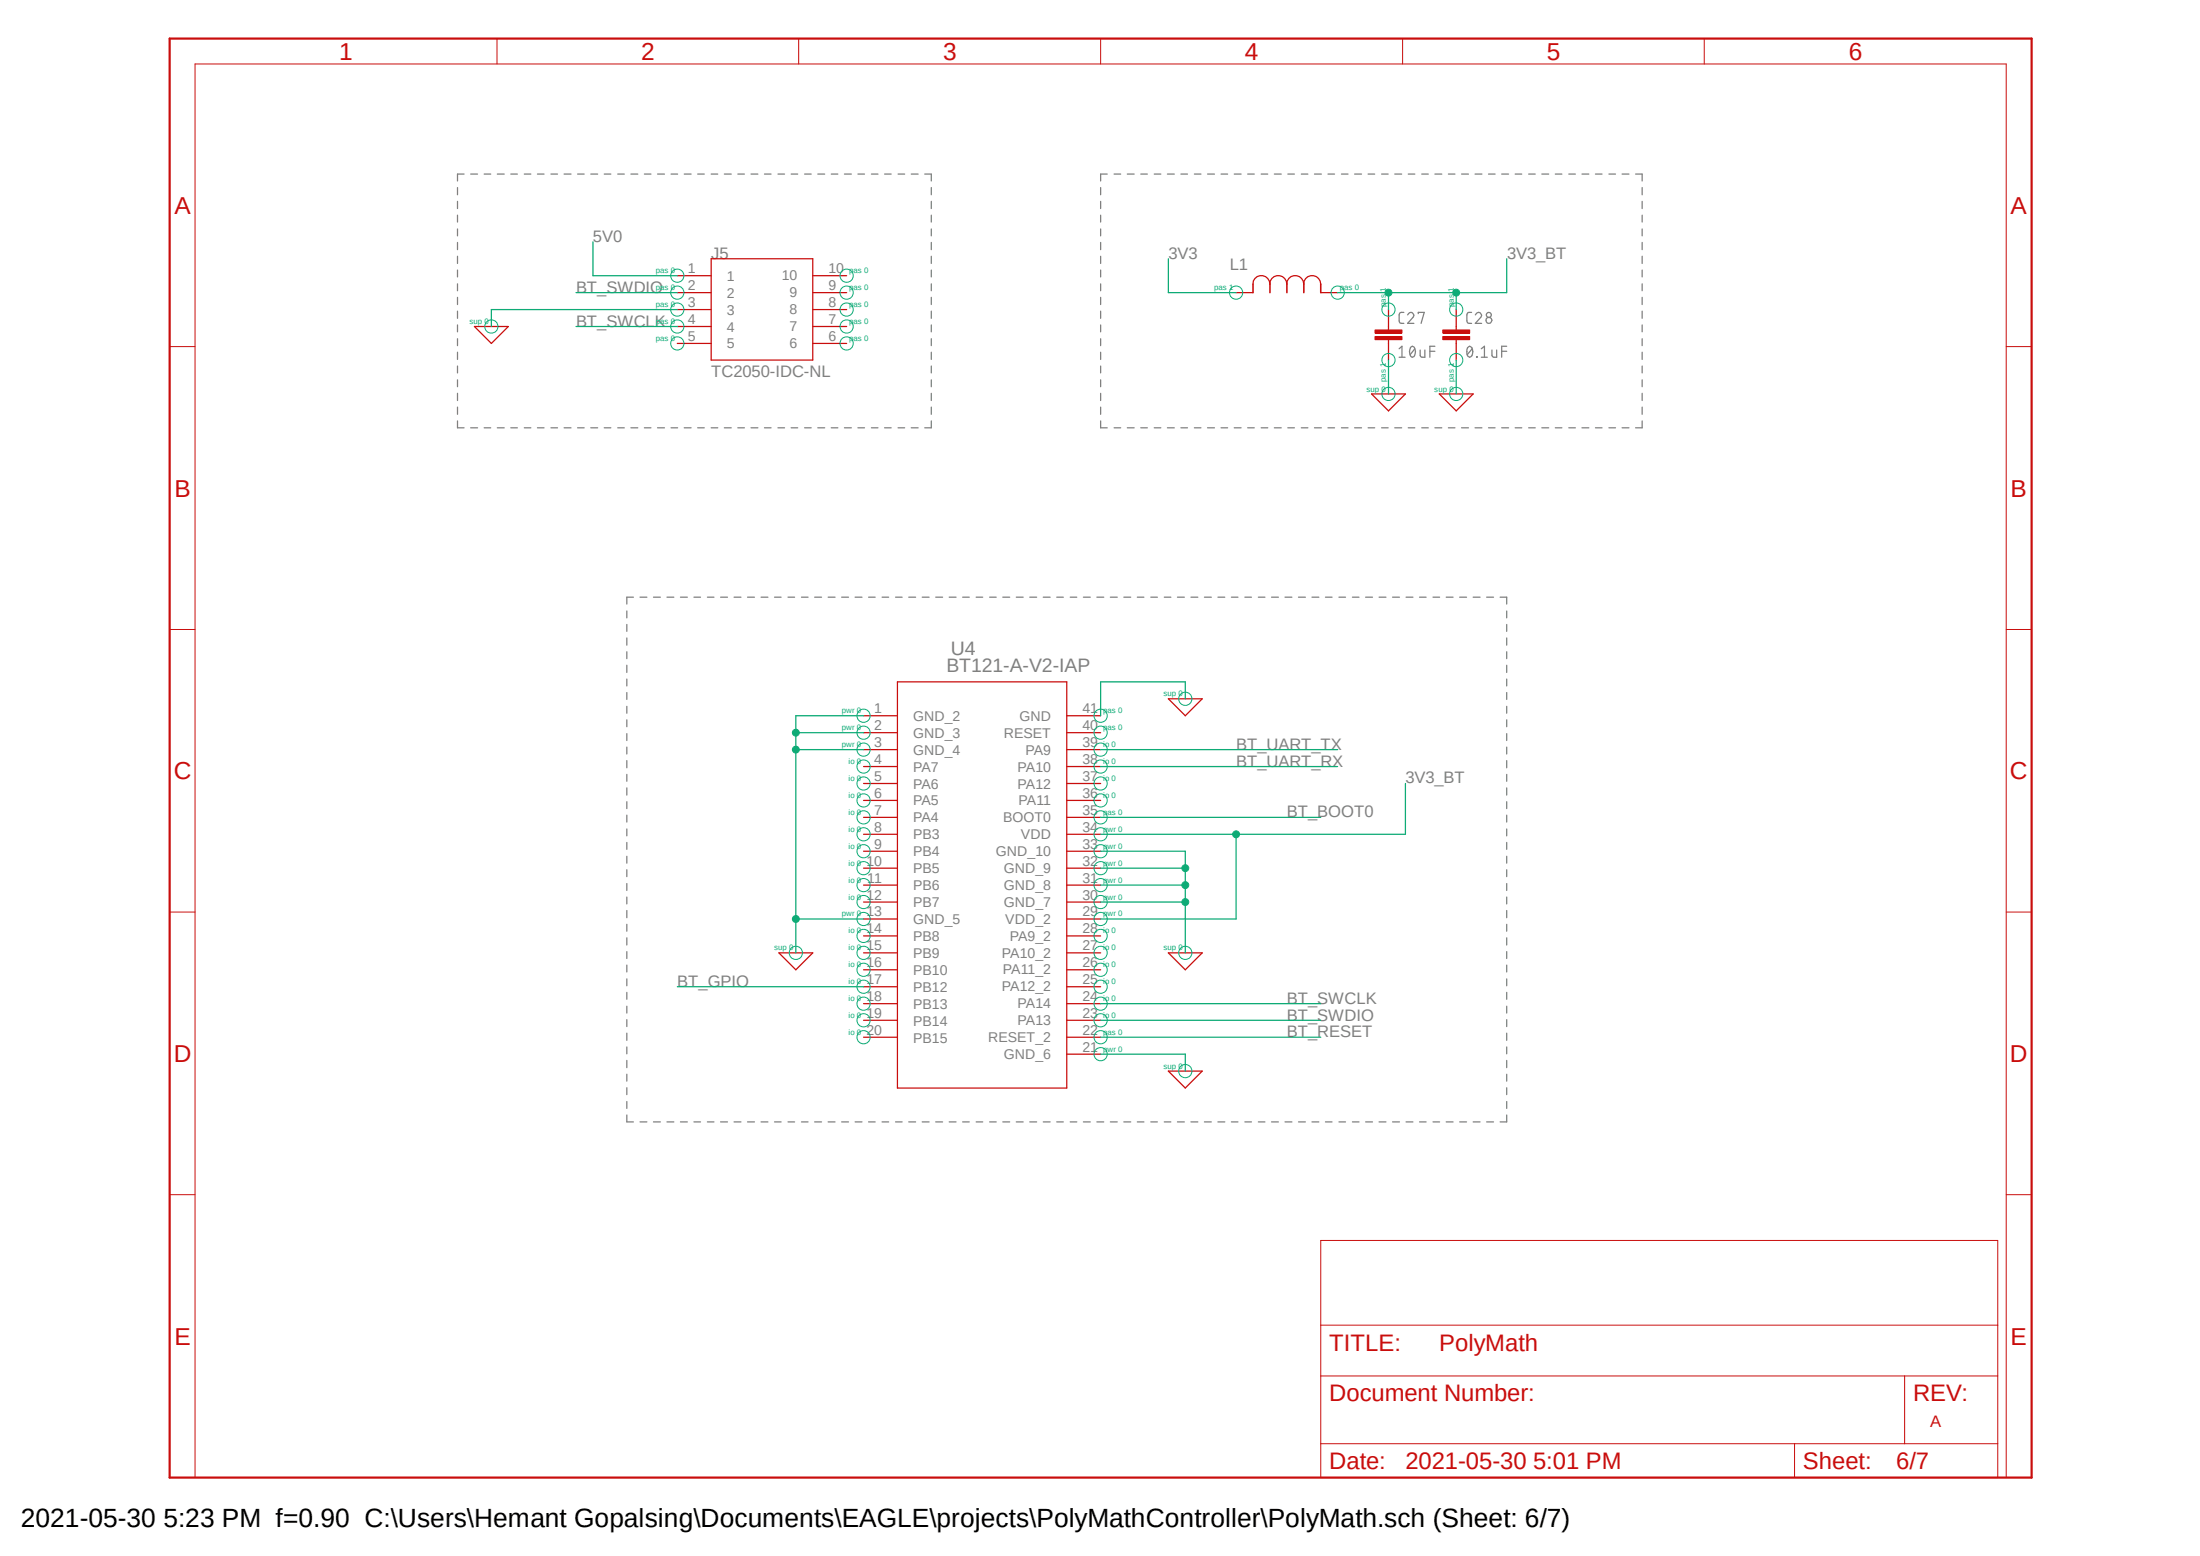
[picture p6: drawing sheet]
<svg xmlns="http://www.w3.org/2000/svg" width="297mm" height="210mm" viewBox="0 0 297 210" stroke-linecap="round" stroke-linejoin="round" font-family="sans-serif">
<path d="M22.4 4.9l252.2 195M274.6 4.9l-252.2 195" fill="none" stroke="#fff" stroke-width=".14"/>
<g fill="none" stroke="#808080" stroke-width=".17">
<path d="M188.9 47.1l.4-.4v1.5M188.9 48.2h.8M189.5 42.2h-.5a1.47 1.47 0 0 0-.1 1.3l.1 .1h.5M190 42.5a.42 .42 0 0 1 .6-.3 .42 .42 0 0 1 .2 .6l-.8 .8h.9M190.5 46.8l.2-.1a.86 .86 0 0 1 0 1.5 .97 .97 0 0 1-.2-1.4zM191 47.1l-.6 .8M191.5 42.3v-.1h.8l-.4 1.4M191.7 47.2v.8l.3 .2h.4v-1M193 47.4h.7M193.7 46.7h-.7v1.5M198.1 46.9l.3-.2a.86 .86 0 0 1 0 1.5 .92 .92 0 0 1-.3-1.3zM198.7 42.2h-.5a1.47 1.47 0 0 0-.1 1.3l.1 .1h.5"/>
<path d="M198.8 47.1l-.7 .8M199.2 42.5a.42 .42 0 0 1 .6-.3 .42 .42 0 0 1 .1 .6l-.7 .8h.8M199.3 48.1l.1 .1zM200 48.2h.8M200 47.1l.4-.4v1.5M201.4 47.2v.8l.3 .2h.4v-1M202.7 47.4h.7M203.4 46.7h-.7v1.5"/>
<circle cx="201" cy="42.5" r=".34"/>
<circle cx="201" cy="43.2" r=".42"/>
</g>
<path d="M22.9 5.2h251.4v194.2h-251.4z" fill="none" stroke="#c90d0c" stroke-width=".3"/>
<g fill="none" stroke="#c90d0c" stroke-width=".14">
<path d="M67.1 5.2v3.4M107.8 5.2v3.4M148.6 5.2v3.4M189.4 5.2v3.4M230.1 5.2v3.4M22.9 46.8h3.4M185.6 45.4h3.7v.4h-3.7zM185.6 44.5h3.7v.5h-3.7zM194.8 45.4h3.6v.4h-3.6zM194.8 44.5h3.6v.5h-3.6zM270.8 46.8h3.5M22.9 85h3.4"/>
<path d="M270.8 85h3.5M22.9 123.1h3.4M270.8 123.1h3.5M22.9 161.2h3.4M178.3 167.4h91.4v32h-91.4zM178.3 178.9h91.4M270.8 161.2h3.5M26.3 199.4v-190.8h244.5v190.8M178.3 185.7h91.4M178.3 194.9h91.4M242.3 194.9v4.5M257.1 185.7v9.2"/>
</g>
<g fill="none" stroke="#c90d0c" stroke-width=".17">
<path d="M91.4 39.5h4.6M91.4 37.2h4.6M96 34.9h13.7v13.7h-13.7zM109.7 39.5h4.6M109.7 37.2h4.6M166.9 39.5h2.3M169.2 38.4a1.14 1.14 0 0 1 1.1-1.2 1.14 1.14 0 0 1 1.2 1.2 1.14 1.14 0 0 1 1.1-1.2 1.14 1.14 0 0 1 1.1 1.2 1.14 1.14 0 0 1 1.2-1.2 1.14 1.14 0 0 1 1.1 1.2 1.14 1.14 0 0 1 1.2-1.2 1.14 1.14 0 0 1 1.1 1.2M178.3 39.5h2.3M64.1 44.1h4.5l-2.3 2.3zM91.4 41.8h4.6M91.4 44.1h4.6M91.4 46.4h4.6"/>
<path d="M109.7 41.8h4.6M109.7 44.1h4.6M109.7 46.4h4.6M185.2 53.2h4.5l-2.2 2.3zM187.5 41.8v2.7M187.5 45.9v2.7M194.3 53.2h4.6l-2.3 2.3zM196.6 41.8v2.7M196.6 45.9v2.7M116.6 96.6h4.6M116.6 98.9h4.6M121.2 92h22.8v54.9h-22.8z"/>
<path d="M144 96.6h4.6M144 98.9h4.6M157.7 94.3h4.6l-2.3 2.3zM116.6 101.2h4.6M116.6 103.5h4.6M116.6 105.7h4.6M116.6 108h4.6M116.6 110.3h4.6M116.6 112.6h4.6M116.6 114.9h4.6M116.6 117.2h4.6M116.6 119.5h4.6"/>
<path d="M144 101.2h4.6M144 103.5h4.6M144 105.7h4.6M144 108h4.6M144 110.3h4.6M144 112.6h4.6M144 114.9h4.6M144 117.2h4.6M144 119.5h4.6M105.2 128.6h4.5l-2.3 2.3zM116.6 121.8h4.6M116.6 124h4.6"/>
<path d="M116.6 126.3h4.6M116.6 128.6h4.6M116.6 130.9h4.6M116.6 133.2h4.6M116.6 135.5h4.6M116.6 137.7h4.6M116.6 140h4.6M144 121.8h4.6M144 124h4.6M144 126.3h4.6M144 128.6h4.6M144 130.9h4.6"/>
<path d="M144 133.2h4.6M144 135.5h4.6M144 137.7h4.6M144 140h4.6M157.7 128.6h4.6l-2.3 2.3zM144 142.3h4.6M157.7 144.6h4.6l-2.3 2.3z"/>
</g>
<path d="M169.2 38.4v1.1M171.4 38.4v1.1M173.7 38.4v1.1M176 38.4v1.1M178.3 38.4v1.1" fill="none" stroke="#c90d0c" stroke-width=".21"/>
<path d="M185.6 45.6h3.7M185.6 44.7h3.7M194.8 45.6h3.6M194.8 44.7h3.6" fill="none" stroke="#c90d0c" stroke-width=".42"/>
<g fill="none" stroke="#0dab76" stroke-width=".14">
<circle cx="91.4" cy="37.2" r=".89"/>
<circle cx="91.4" cy="39.5" r=".89"/>
<circle cx="114.3" cy="37.2" r=".89"/>
<circle cx="114.3" cy="39.5" r=".89"/>
<circle cx="166.9" cy="39.5" r=".89"/>
<circle cx="180.6" cy="39.5" r=".89"/>
<circle cx="66.3" cy="44.1" r=".89"/>
<circle cx="91.4" cy="41.8" r=".89"/>
<circle cx="91.4" cy="44.1" r=".89"/>
<circle cx="91.4" cy="46.4" r=".89"/>
<circle cx="114.3" cy="44.1" r=".89"/>
<circle cx="114.3" cy="46.4" r=".89"/>
<circle cx="114.3" cy="41.8" r=".89"/>
<circle cx="187.4" cy="48.6" r=".89"/>
<circle cx="187.4" cy="53.2" r=".89"/>
<circle cx="187.4" cy="41.8" r=".89"/>
<circle cx="196.6" cy="48.6" r=".89"/>
<circle cx="196.6" cy="53.2" r=".89"/>
<circle cx="196.6" cy="41.8" r=".89"/>
<circle cx="116.6" cy="98.9" r=".89"/>
<circle cx="116.6" cy="96.6" r=".89"/>
<circle cx="148.6" cy="96.6" r=".89"/>
<circle cx="148.6" cy="98.9" r=".89"/>
<circle cx="160" cy="94.3" r=".89"/>
<circle cx="116.6" cy="103.5" r=".89"/>
<circle cx="116.6" cy="105.7" r=".89"/>
<circle cx="116.6" cy="117.2" r=".89"/>
<circle cx="116.6" cy="119.5" r=".89"/>
<circle cx="116.6" cy="110.3" r=".89"/>
<circle cx="116.6" cy="101.2" r=".89"/>
<circle cx="116.6" cy="108" r=".89"/>
<circle cx="116.6" cy="112.6" r=".89"/>
<circle cx="116.6" cy="114.9" r=".89"/>
<circle cx="148.6" cy="108" r=".89"/>
<circle cx="148.6" cy="103.5" r=".89"/>
<circle cx="148.6" cy="117.2" r=".89"/>
<circle cx="148.6" cy="105.7" r=".89"/>
<circle cx="148.6" cy="101.2" r=".89"/>
<circle cx="148.6" cy="119.5" r=".89"/>
<circle cx="148.6" cy="112.6" r=".89"/>
<circle cx="148.6" cy="114.9" r=".89"/>
<circle cx="148.6" cy="110.3" r=".89"/>
<circle cx="107.4" cy="128.6" r=".89"/>
<circle cx="116.6" cy="128.6" r=".89"/>
<circle cx="116.6" cy="124" r=".89"/>
<circle cx="116.6" cy="126.3" r=".89"/>
<circle cx="116.6" cy="137.7" r=".89"/>
<circle cx="116.6" cy="140" r=".89"/>
<circle cx="116.6" cy="121.7" r=".89"/>
<circle cx="116.6" cy="135.5" r=".89"/>
<circle cx="116.6" cy="133.2" r=".89"/>
<circle cx="116.6" cy="130.9" r=".89"/>
<circle cx="148.6" cy="126.3" r=".89"/>
<circle cx="148.6" cy="137.7" r=".89"/>
<circle cx="148.6" cy="135.5" r=".89"/>
<circle cx="148.6" cy="140" r=".89"/>
<circle cx="148.6" cy="121.7" r=".89"/>
<circle cx="148.6" cy="133.2" r=".89"/>
<circle cx="148.6" cy="130.9" r=".89"/>
<circle cx="148.6" cy="128.6" r=".89"/>
<circle cx="148.6" cy="124" r=".89"/>
<circle cx="160" cy="128.6" r=".89"/>
<circle cx="148.6" cy="142.3" r=".89"/>
<circle cx="160" cy="144.6" r=".89"/>
</g>
<path d="M91.4 41.8h-25.1v2.3M187.5 48.6v4.6M196.6 48.6v4.6M107.4 98.9h9.2M116.6 96.6h-9.2v32" fill="none" stroke="#0dab76" stroke-width=".17"/>
<circle cx="107.4" cy="98.9" r=".46" fill="#0dab76"/>
<circle cx="107.4" cy="98.9" r=".46" fill="none" stroke="#0dab76" stroke-width=".14"/>
<path d="M107.4 101.2h9.2" fill="none" stroke="#0dab76" stroke-width=".17"/>
<circle cx="107.4" cy="101.2" r=".46" fill="#0dab76"/>
<circle cx="107.4" cy="101.2" r=".46" fill="none" stroke="#0dab76" stroke-width=".14"/>
<path d="M107.4 124h9.2" fill="none" stroke="#0dab76" stroke-width=".17"/>
<circle cx="107.4" cy="124" r=".46" fill="#0dab76"/>
<circle cx="107.4" cy="124" r=".46" fill="none" stroke="#0dab76" stroke-width=".14"/>
<path d="M160 94.3v-2.3h-11.4v4.6M148.6 114.9h11.4v13.7M148.6 117.2h11.4" fill="none" stroke="#0dab76" stroke-width=".17"/>
<circle cx="160" cy="117.2" r=".46" fill="#0dab76"/>
<circle cx="160" cy="117.2" r=".46" fill="none" stroke="#0dab76" stroke-width=".14"/>
<path d="M148.6 119.5h11.4" fill="none" stroke="#0dab76" stroke-width=".17"/>
<circle cx="160" cy="119.5" r=".46" fill="#0dab76"/>
<circle cx="160" cy="119.5" r=".46" fill="none" stroke="#0dab76" stroke-width=".14"/>
<path d="M148.6 121.8h11.4" fill="none" stroke="#0dab76" stroke-width=".17"/>
<circle cx="160" cy="121.8" r=".46" fill="#0dab76"/>
<circle cx="160" cy="121.8" r=".46" fill="none" stroke="#0dab76" stroke-width=".14"/>
<path d="M80.1 32.6v4.6h11.3M157.7 34.9v4.6h9.2M187.5 39.5v2.3M203.4 34.9v4.6h-22.8M148.6 110.3h29.7M148.6 142.3h11.4v2.3" fill="none" stroke="#0dab76" stroke-width=".17"/>
<circle cx="187.5" cy="39.5" r=".46" fill="#0dab76"/>
<circle cx="187.5" cy="39.5" r=".46" fill="none" stroke="#0dab76" stroke-width=".14"/>
<path d="M196.6 39.5v2.3" fill="none" stroke="#0dab76" stroke-width=".17"/>
<circle cx="196.6" cy="39.5" r=".46" fill="#0dab76"/>
<circle cx="196.6" cy="39.5" r=".46" fill="none" stroke="#0dab76" stroke-width=".14"/>
<path d="M166.9 112.6v11.4h-18.3M189.7 105.7v6.9h-41.1" fill="none" stroke="#0dab76" stroke-width=".17"/>
<circle cx="166.9" cy="112.6" r=".46" fill="#0dab76"/>
<circle cx="166.9" cy="112.6" r=".46" fill="none" stroke="#0dab76" stroke-width=".14"/>
<path d="M77.8 39.5h13.6M77.8 44.1h13.6M148.6 101.2h32M148.6 103.5h32M91.4 133.2h25.2M148.6 140h29.7M148.6 137.7h29.7M148.6 135.5h29.7" fill="none" stroke="#0dab76" stroke-width=".17"/>
<g fill="none" stroke="#808080" stroke-width=".17">
<path d="M61.8 25.3v1M61.8 27.2v1M61.8 29v1M61.8 30.9v.9M61.8 32.7v1M61.8 34.6v1M61.8 36.4v1M61.8 38.3v.9M62.7 23.5h-.9v.9M63.5 23.5h1M65.4 23.5h.9M67.1 23.5h1"/>
<path d="M69 23.5h.8M70.8 23.5h.9M72.6 23.5h.8M74.4 23.5h.9M76.2 23.5h.9M78 23.5h.9M79.8 23.5h.9M81.6 23.5h.9M83.4 23.5h.9M85.2 23.5h.9M87 23.5h.9M88.8 23.5h.9"/>
<path d="M90.6 23.5h.9M92.4 23.5h.9M94.2 23.5h.9M96 23.5h.9M97.8 23.5h.9M99.6 23.5h.9M101.4 23.5h.9M103.2 23.5h.9M105 23.5h.9M106.8 23.5h.9M108.6 23.5h.9M110.4 23.5h.9"/>
<path d="M112.2 23.5h.9M114 23.5h.9M115.8 23.5h.9M117.6 23.5h.9M119.4 23.5h.9M121.2 23.5h.9M123 23.5h1M124.8 23.5h.9v.9M125.7 25.3v1M125.7 27.2v1M125.7 29v1M125.7 30.9v.9"/>
<path d="M125.7 32.7v1M125.7 34.6v1M125.7 36.4v1M125.7 38.3v.9M148.6 25.3v1M148.6 27.2v1M148.6 29v1M148.6 30.9v.9M148.6 32.7v1M148.6 34.6v1M148.6 36.4v1M148.6 38.3v.9"/>
<path d="M149.5 23.5h-.9v.9M150.4 23.5h.9M152.2 23.5h.9M154 23.5h.9M155.8 23.5h.9M157.6 23.5h.9M159.4 23.5h.9M161.2 23.5h.9M163 23.5h1M164.8 23.5h.9M166.6 23.5h1M168.4 23.5h.9"/>
<path d="M170.3 23.5h.9M172 23.5h1M173.9 23.5h.9M175.7 23.5h.9M177.5 23.5h.9M179.3 23.5h.9M181.1 23.5h.9M182.9 23.5h.9M184.7 23.5h.9M186.5 23.5h.9M188.3 23.5h.9M190.1 23.5h.9"/>
<path d="M191.9 23.5h.9M193.7 23.5h.9M195.5 23.5h.9M197.3 23.5h.9M199.1 23.5h1M201 23.5h.8M202.7 23.5h1M204.6 23.5h.8M206.4 23.5h.9M208.2 23.5h.9M210 23.5h.9M211.8 23.5h.9"/>
<path d="M213.6 23.5h.9M215.4 23.5h.9M217.2 23.5h.9M219 23.5h.9M220.8 23.5h.9v.9M221.7 25.3v1M221.7 27.2v1M221.7 29v1M221.7 30.9v.9M221.7 32.7v1M221.7 34.6v1M221.7 36.4v1"/>
<path d="M221.7 38.3v.9M61.8 56.8v.9h.9M61.8 40.1v1M61.8 42v1M61.8 43.9v.9M61.8 45.7v1M61.8 47.5v1M61.8 49.4v.9M61.8 51.3v.9M61.8 53.1v1M61.8 54.9v1M63.5 57.7h1"/>
<path d="M65.4 57.7h.9M67.1 57.7h1M69 57.7h.8M70.8 57.7h.9M72.6 57.7h.8M74.4 57.7h.9M76.2 57.7h.9M78 57.7h.9M79.8 57.7h.9M81.6 57.7h.9M83.4 57.7h.9M85.2 57.7h.9"/>
<path d="M87 57.7h.9M88.8 57.7h.9M90.6 57.7h.9M92.4 57.7h.9M94.2 57.7h.9M96 57.7h.9M97.8 57.7h.9M99.6 57.7h.9M101.4 57.7h.9M103.2 57.7h.9M105 57.7h.9M106.8 57.7h.9"/>
<path d="M108.6 57.7h.9M110.4 57.7h.9M112.2 57.7h.9M114 57.7h.9M115.8 57.7h.9M117.6 57.7h.9M119.4 57.7h.9M121.2 57.7h.9M123 57.7h1M125.7 56.8v.9h-.9M125.7 40.1v1M125.7 42v1"/>
<path d="M125.7 43.9v.9M125.7 45.7v1M125.7 47.5v1M125.7 49.4v.9M125.7 51.3v.9M125.7 53.1v1M125.7 54.9v1M148.6 56.8v.9h.9M148.6 40.1v1M148.6 42v1M148.6 43.9v.9M148.6 45.7v1"/>
<path d="M148.6 47.5v1M148.6 49.4v.9M148.6 51.3v.9M148.6 53.1v1M148.6 54.9v1M150.4 57.7h.9M152.2 57.7h.9M154 57.7h.9M155.8 57.7h.9M157.6 57.7h.9M159.4 57.7h.9M161.2 57.7h.9"/>
<path d="M163 57.7h1M164.8 57.7h.9M166.6 57.7h1M168.4 57.7h.9M170.3 57.7h.9M172 57.7h1M173.9 57.7h.9M175.7 57.7h.9M177.5 57.7h.9M179.3 57.7h.9M181.1 57.7h.9M182.9 57.7h.9"/>
<path d="M184.7 57.7h.9M186.5 57.7h.9M188.3 57.7h.9M190.1 57.7h.9M191.9 57.7h.9M193.7 57.7h.9M195.5 57.7h.9M197.3 57.7h.9M199.1 57.7h1M201 57.7h.8M202.7 57.7h1M204.6 57.7h.8"/>
<path d="M206.4 57.7h.9M208.2 57.7h.9M210 57.7h.9M211.8 57.7h.9M213.6 57.7h.9M215.4 57.7h.9M217.2 57.7h.9M219 57.7h.9M221.7 40.1v1M221.7 42v1M221.7 43.9v.9M221.7 45.7v1"/>
<path d="M221.7 47.5v1M221.7 49.4v.9M221.7 51.3v.9M221.7 53.1v1M221.7 54.9v1M221.7 56.8v.9h-.9M84.6 82.5v.9M84.6 84.3v.9M84.6 86.1v1M84.6 88v.9M84.6 89.8v1M84.6 91.7v.9"/>
<path d="M84.6 93.5v.9M84.6 95.3v1M84.6 97.2v.9M84.6 99v.9M85.5 80.6h-.9v.9M86.4 80.6h.9M88.2 80.6h1M90 80.6h1M91.9 80.6h.9M93.7 80.6h.9M95.5 80.6h.9M97.3 80.6h.9"/>
<path d="M99.1 80.6h.9M100.9 80.6h1M102.7 80.6h1M104.6 80.6h.9M106.4 80.6h.9M108.2 80.6h.9M110 80.6h.9M111.8 80.6h.9M113.6 80.6h1M115.4 80.6h1M117.3 80.6h.9M119.1 80.6h.9"/>
<path d="M120.9 80.6h.9M122.7 80.6h.9M124.5 80.6h.9M126.3 80.6h1M128.1 80.6h1M130 80.6h.9M131.8 80.6h.9M133.6 80.6h.9M135.4 80.6h.9M137.2 80.6h.9M139 80.6h1M140.8 80.6h1"/>
<path d="M142.7 80.6h.9M144.5 80.6h.9M146.3 80.6h.9M148.1 80.6h.9M149.9 80.6h.9M151.7 80.6h1M153.5 80.6h.9M155.4 80.6h.9M157.2 80.6h.9M159 80.6h.9M160.8 80.6h.9M162.6 80.6h.9"/>
<path d="M164.4 80.6h1M166.2 80.6h.9M168.1 80.6h.9M169.9 80.6h.9M171.7 80.6h.9M173.5 80.6h.9M175.3 80.6h.9M177.1 80.6h1M178.9 80.6h.9M180.8 80.6h.9M182.6 80.6h.9M184.4 80.6h.9"/>
<path d="M186.2 80.6h.9M188 80.6h.9M189.8 80.6h1M191.6 80.6h.9M193.5 80.6h.9M195.2 80.6h1M197.1 80.6h.9M198.9 80.6h.9M200.7 80.6h.9M202.5 80.6h.9v.9M203.4 82.5v.9M203.4 84.3v.9"/>
<path d="M203.4 86.1v1M203.4 88v.9M203.4 89.8v1M203.4 91.7v.9M203.4 93.5v.9M203.4 95.3v1M203.4 97.2v.9M203.4 99v.9M84.6 100.8v1M84.6 102.7v.9M84.6 104.5v1M84.6 106.3v1"/>
<path d="M84.6 108.2v.9M84.6 110v1M84.6 111.9v.9M84.6 113.7v.9M84.6 115.6v.9M84.6 117.4v.9M84.6 119.3v.9M203.4 100.8v1M203.4 102.7v.9M203.4 104.5v1M203.4 106.3v1M203.4 108.2v.9"/>
<path d="M203.4 110v1M203.4 111.9v.9M203.4 113.7v.9M203.4 115.6v.9M203.4 117.4v.9M203.4 119.3v.9M84.6 121.1v.9M84.6 122.9v1M84.6 124.8v.9M84.6 126.6v1M84.6 128.4v1M84.6 130.3v.9"/>
<path d="M84.6 132.1v1M84.6 133.9v1M84.6 135.8v.9M84.6 137.6v1M84.6 139.4v1M203.4 121.1v.9M203.4 122.9v1M203.4 124.8v.9M203.4 126.6v1M203.4 128.4v1M203.4 130.3v.9M203.4 132.1v1"/>
<path d="M203.4 133.9v1M203.4 135.8v.9M203.4 137.6v1M203.4 139.4v1M84.6 150.5v.9h.9M84.6 141.3v.9M84.6 143.1v1M84.6 145v.9M84.6 146.8v.9M84.6 148.7v.9M86.4 151.4h.9M88.2 151.4h1"/>
<path d="M90 151.4h1M91.9 151.4h.9M93.7 151.4h.9M95.5 151.4h.9M97.3 151.4h.9M99.1 151.4h.9M100.9 151.4h1M102.7 151.4h1M104.6 151.4h.9M106.4 151.4h.9M108.2 151.4h.9M110 151.4h.9"/>
<path d="M111.8 151.4h.9M113.6 151.4h1M115.4 151.4h1M117.3 151.4h.9M119.1 151.4h.9M120.9 151.4h.9M122.7 151.4h.9M124.5 151.4h.9M126.3 151.4h1M128.1 151.4h1M130 151.4h.9M131.8 151.4h.9"/>
<path d="M133.6 151.4h.9M135.4 151.4h.9M137.2 151.4h.9M139 151.4h1M140.8 151.4h1M142.7 151.4h.9M144.5 151.4h.9M146.3 151.4h.9M148.1 151.4h.9M149.9 151.4h.9M151.7 151.4h1M153.5 151.4h.9"/>
<path d="M155.4 151.4h.9M157.2 151.4h.9M159 151.4h.9M160.8 151.4h.9M162.6 151.4h.9M164.4 151.4h1M166.2 151.4h.9M168.1 151.4h.9M169.9 151.4h.9M171.7 151.4h.9M173.5 151.4h.9M175.3 151.4h.9"/>
<path d="M177.1 151.4h1M178.9 151.4h.9M180.8 151.4h.9M182.6 151.4h.9M184.4 151.4h.9M186.2 151.4h.9M188 151.4h.9M189.8 151.4h1M191.6 151.4h.9M193.5 151.4h.9M195.2 151.4h1M197.1 151.4h.9"/>
<path d="M198.9 151.4h.9M200.7 151.4h.9M203.4 141.3v.9M203.4 143.1v1M203.4 145v.9M203.4 146.8v.9M203.4 148.7v.9M203.4 150.5v.9h-.9"/>
</g>
<text font-size="3.6" x="2.8" y="206.1">2021-05-30 5:23 PM f=0.90 C:\Users\Hemant Gopalsing\Documents\EAGLE\projects\PolyMathController\PolyMath.sch (Sheet: 6/7)</text>
<g font-size="3.3" fill="#c90d0c">
<text x="45.8" y="8">1</text>
<text x="86.6" y="8">2</text>
<text x="127.3" y="8">3</text>
<text x="168.1" y="8">4</text>
<text x="208.8" y="8">5</text>
<text x="249.6" y="8">6</text>
<text x="23.5" y="28.9">A</text>
<text x="271.4" y="28.9">A</text>
<text x="23.5" y="67">B</text>
<text x="271.4" y="67">B</text>
<text x="23.5" y="105.2">C</text>
<text x="271.4" y="105.2">C</text>
<text x="23.5" y="143.3">D</text>
<text x="271.4" y="143.3">D</text>
<text x="23.5" y="181.5">E</text>
<text x="271.4" y="181.5">E</text>
</g>
<g font-size="3.2" fill="#c90d0c">
<text x="179.4" y="182.3">TITLE:</text>
<text x="194.3" y="182.3">PolyMath</text>
<text x="179.4" y="189.1">Document Number:</text>
<text x="258.3" y="189.1">REV:</text>
<text x="179.4" y="198.3">Date:</text>
<text x="189.7" y="198.3">2021-05-30 5:01 PM</text>
<text x="243.4" y="198.3">Sheet:</text>
<text x="256" y="198.3">6/7</text>
</g>
<g font-size="2.6" fill="#808080">
<text x="128.4" y="88.4">U4</text>
<text x="127.8" y="90.7">BT121-A-V2-IAP</text>
</g>
<g font-size="2.2" fill="#808080">
<text x="80.1" y="32.6">5V0</text>
<text x="96" y="34.9">J5</text>
<text x="157.7" y="34.9">3V3</text>
<text x="203.5" y="34.9">3V3_BT</text>
<text x="77.8" y="39.5">BT_SWDIO</text>
<text x="166" y="36.4">L1</text>
<text x="77.8" y="44.1">BT_SWCLK</text>
<text x="96" y="50.9">TC2050-IDC-NL</text>
<text x="166.9" y="101.2">BT_UART_TX</text>
<text x="166.9" y="103.5">BT_UART_RX</text>
<text x="189.7" y="105.7">3V3_BT</text>
<text x="173.7" y="110.3">BT_BOOT0</text>
<text x="91.4" y="133.2">BT_GPIO</text>
<text x="173.7" y="137.8">BT_SWDIO</text>
<text x="173.7" y="135.5">BT_SWCLK</text>
<text x="173.7" y="140">BT_RESET</text>
</g>
<text font-size="2.2" fill="#c90d0c" x="260.6" y="192.6">A</text>
<g font-size="1.9" fill="#808080">
<text x="92.9" y="36.9">1</text>
<text x="92.9" y="39.2">2</text>
<text x="92.9" y="41.4">3</text>
<text x="98.1" y="37.9">1</text>
<text x="98.1" y="40.2">2</text>
<text x="105.5" y="37.8">10</text>
<text x="106.6" y="40.1">9</text>
<text x="111.8" y="41.4">8</text>
<text x="111.8" y="39.2">9</text>
<text x="111.8" y="36.9">10</text>
<text x="92.9" y="43.7">4</text>
<text x="92.9" y="46">5</text>
<text x="98.1" y="42.5">3</text>
<text x="98.1" y="44.7">4</text>
<text x="98.1" y="47">5</text>
<text x="106.6" y="47">6</text>
<text x="106.6" y="44.7">7</text>
<text x="106.6" y="42.4">8</text>
<text x="111.8" y="46">6</text>
<text x="111.8" y="43.7">7</text>
<text x="118" y="96.3">1</text>
<text x="118" y="98.6">2</text>
<text x="118" y="100.8">3</text>
<text x="123.3" y="97.3">GND_2</text>
<text x="123.3" y="99.6">GND_3</text>
<text x="123.3" y="101.9">GND_4</text>
<text x="135.5" y="99.6">RESET</text>
<text x="137.6" y="97.3">GND</text>
<text x="138.4" y="101.9">PA9</text>
<text x="146.1" y="100.8">39</text>
<text x="146.1" y="98.6">40</text>
<text x="146.1" y="96.3">41</text>
<text x="118" y="103.1">4</text>
<text x="118" y="105.4">5</text>
<text x="118" y="107.7">6</text>
<text x="123.3" y="104.1">PA7</text>
<text x="123.3" y="106.4">PA6</text>
<text x="137.4" y="106.4">PA12</text>
<text x="137.4" y="104.1">PA10</text>
<text x="146.1" y="107.7">36</text>
<text x="146.1" y="105.4">37</text>
<text x="146.1" y="103.1">38</text>
<text x="118" y="110">7</text>
<text x="118" y="112.3">8</text>
<text x="123.3" y="108.7">PA5</text>
<text x="123.3" y="111">PA4</text>
<text x="123.3" y="113.3">PB3</text>
<text x="135.4" y="111">BOOT0</text>
<text x="137.5" y="108.7">PA11</text>
<text x="137.8" y="113.3">VDD</text>
<text x="146.1" y="112.3">34</text>
<text x="146.1" y="110">35</text>
<text x="117" y="116.8">10</text>
<text x="117.1" y="119.1">11</text>
<text x="118" y="114.6">9</text>
<text x="123.3" y="115.6">PB4</text>
<text x="123.3" y="117.9">PB5</text>
<text x="134.5" y="115.6">GND_10</text>
<text x="135.5" y="117.9">GND_9</text>
<text x="146.1" y="119.1">31</text>
<text x="146.1" y="116.8">32</text>
<text x="146.1" y="114.6">33</text>
<text x="117" y="121.4">12</text>
<text x="117" y="123.7">13</text>
<text x="117" y="126">14</text>
<text x="123.3" y="120.1">PB6</text>
<text x="123.3" y="122.4">PB7</text>
<text x="123.3" y="124.7">GND_5</text>
<text x="135.5" y="122.4">GND_7</text>
<text x="135.5" y="120.1">GND_8</text>
<text x="135.7" y="124.7">VDD_2</text>
<text x="146.1" y="126">28</text>
<text x="146.1" y="123.7">29</text>
<text x="146.1" y="121.4">30</text>
<text x="117" y="128.3">15</text>
<text x="117" y="130.6">16</text>
<text x="123.3" y="127">PB8</text>
<text x="123.3" y="129.3">PB9</text>
<text x="123.3" y="131.6">PB10</text>
<text x="135.3" y="129.2">PA10_2</text>
<text x="135.4" y="131.5">PA11_2</text>
<text x="136.3" y="127">PA9_2</text>
<text x="146.1" y="130.6">26</text>
<text x="146.1" y="128.3">27</text>
<text x="117" y="132.8">17</text>
<text x="117" y="135.1">18</text>
<text x="117" y="137.4">19</text>
<text x="123.3" y="133.9">PB12</text>
<text x="123.3" y="136.1">PB13</text>
<text x="135.3" y="133.8">PA12_2</text>
<text x="137.4" y="136.1">PA14</text>
<text x="146.1" y="137.4">23</text>
<text x="146.1" y="135.1">24</text>
<text x="146.1" y="132.8">25</text>
<text x="117" y="139.7">20</text>
<text x="123.3" y="138.4">PB14</text>
<text x="123.3" y="140.7">PB15</text>
<text x="133.4" y="140.7">RESET_2</text>
<text x="135.5" y="143">GND_6</text>
<text x="137.4" y="138.4">PA13</text>
<text x="146.1" y="142">21</text>
<text x="146.1" y="139.7">22</text>
</g>
<g font-size="1.1" fill="#0dab76">
<text x="88.5" y="36.9">pas 0</text>
<text x="88.5" y="39.2">pas 0</text>
<text x="88.5" y="41.4">pas 0</text>
<text x="114.6" y="41.4">pas 0</text>
<text x="114.6" y="39.2">pas 0</text>
<text x="114.6" y="36.9">pas 0</text>
<text x="163.9" y="39.2">pas 1</text>
<text x="180.9" y="39.2">pas 0</text>
<text x="187.1" y="41.4" transform="rotate(-90 187.1 41.4)">pas 1</text>
<text x="196.3" y="41.4" transform="rotate(-90 196.3 41.4)">pas 1</text>
<text x="63.4" y="43.7">sup 0</text>
<text x="88.5" y="43.7">pas 0</text>
<text x="88.5" y="46">pas 0</text>
<text x="114.6" y="46">pas 0</text>
<text x="114.6" y="43.7">pas 0</text>
<text x="184.5" y="52.9">sup 0</text>
<text x="187.1" y="51.6" transform="rotate(-90 187.1 51.6)">pas 1</text>
<text x="193.6" y="52.9">sup 0</text>
<text x="196.3" y="51.6" transform="rotate(-90 196.3 51.6)">pas 1</text>
<text x="157.1" y="94">sup 0</text>
<text x="113.7" y="96.3">pwr 0</text>
<text x="113.7" y="98.6">pwr 0</text>
<text x="113.7" y="100.8">pwr 0</text>
<text x="148.9" y="100.8">io 0</text>
<text x="148.9" y="98.6">pas 0</text>
<text x="148.9" y="96.3">pas 0</text>
<text x="114.6" y="103.1">io 0</text>
<text x="114.6" y="105.4">io 0</text>
<text x="114.6" y="107.7">io 0</text>
<text x="148.9" y="107.7">io 0</text>
<text x="148.9" y="105.4">io 0</text>
<text x="148.9" y="103.1">io 0</text>
<text x="114.6" y="110">io 0</text>
<text x="114.6" y="112.3">io 0</text>
<text x="148.9" y="112.3">pwr 0</text>
<text x="148.9" y="110">pas 0</text>
<text x="114.6" y="114.6">io 0</text>
<text x="114.6" y="116.8">io 0</text>
<text x="114.6" y="119.1">io 0</text>
<text x="148.9" y="119.1">pwr 0</text>
<text x="148.9" y="116.8">pwr 0</text>
<text x="148.9" y="114.6">pwr 0</text>
<text x="113.7" y="123.7">pwr 0</text>
<text x="114.6" y="121.4">io 0</text>
<text x="114.6" y="126">io 0</text>
<text x="148.9" y="126">io 0</text>
<text x="148.9" y="123.7">pwr 0</text>
<text x="148.9" y="121.4">pwr 0</text>
<text x="104.5" y="128.3">sup 0</text>
<text x="114.6" y="128.3">io 0</text>
<text x="114.6" y="130.6">io 0</text>
<text x="148.9" y="130.6">io 0</text>
<text x="148.9" y="128.3">io 0</text>
<text x="157.1" y="128.3">sup 0</text>
<text x="114.6" y="132.8">io 0</text>
<text x="114.6" y="135.1">io 0</text>
<text x="114.6" y="137.4">io 0</text>
<text x="148.9" y="137.4">io 0</text>
<text x="148.9" y="135.1">io 0</text>
<text x="148.9" y="132.8">io 0</text>
<text x="114.6" y="139.7">io 0</text>
<text x="148.9" y="142">pwr 0</text>
<text x="148.9" y="139.7">pas 0</text>
<text x="157.1" y="144.3">sup 0</text>
</g>
</svg>
